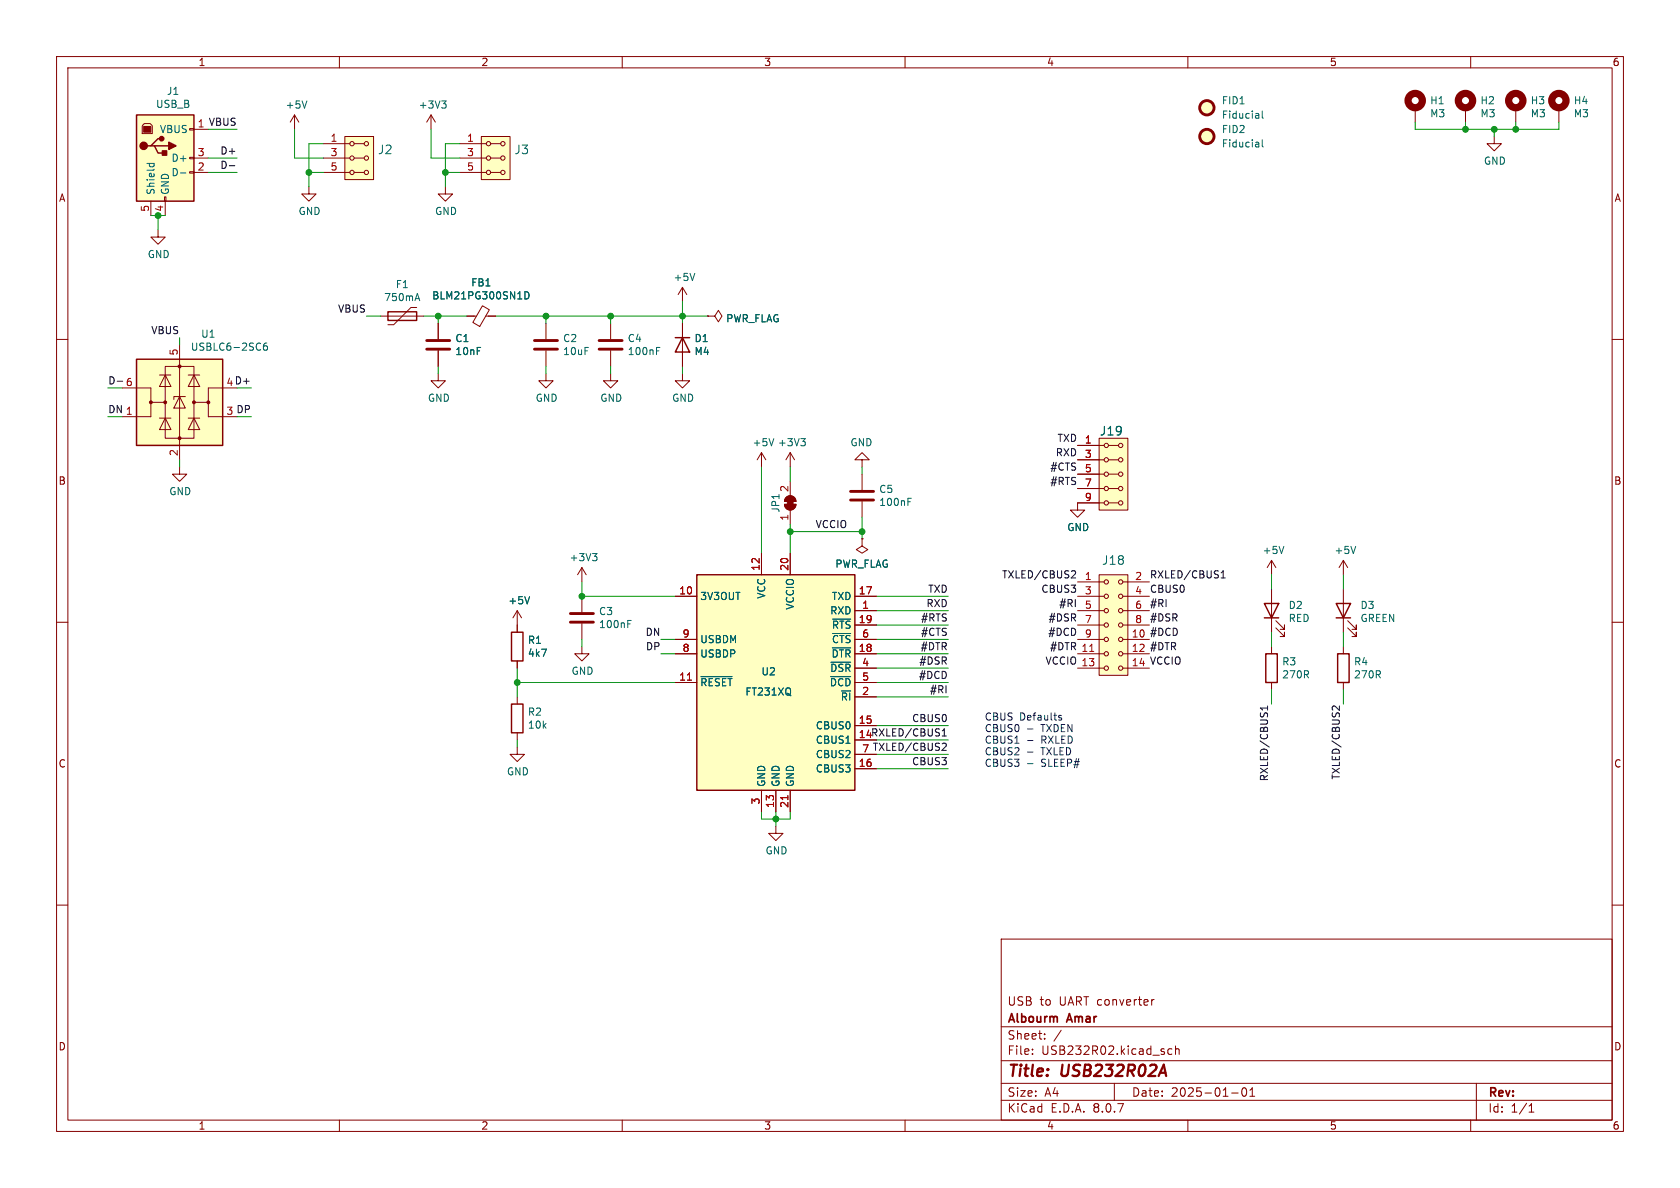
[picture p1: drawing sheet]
<svg xmlns="http://www.w3.org/2000/svg" width="297mm" height="210mm" viewBox="0 0 297 210" stroke-linecap="round" stroke-linejoin="round" font-family="sans-serif">
<g fill="none" stroke="#840000" stroke-width=".18">
<path d="M10 10h277v190h-277zM12 12h273v186h-273zM60 10v2M110 10v2M160 10v2M210 10v2M250.2 19.1v2.5M260 10v2M78.7 33v1.3h1.3l-1.3 1.3-1.2-1.3h1.2M77.5 57.2v2.7M82.5 55.9h1.7M85.3 54.1l1.2 .7-1.7 2.9-1.2-.7z"/>
<path d="M85.9 55.9h1.7M96.5 57.2v2.7M107.9 57.2v2.7M120.6 57.2v7.6M10 60h2M77.5 62v2.8M96.5 62v2.8M107.9 62v2.8M285 60h2M134.6 80l-.7 1.3M134.6 80v2.6M134.6 80l.8 1.3"/>
<path d="M138.7 89.2h2a1.02 1.02 0 0 1-1 1 1.02 1.02 0 0 1-1-1zM139 87.9a1.02 1.02 0 0 1 1.1-.2 1.02 1.02 0 0 1 .6 .9h-2zM139.7 80l-.8 1.3M139.7 80v2.6M139.7 85.1v2.5M139.7 90.2v2.5M139.7 80l.8 1.3M152.4 81.3h1.3l-1.3-1.3-1.3 1.3h1.3v1.3M152.4 95.3v1.2l1 .7-1 .6-1-.6 1-.7M152.4 95.3h.1M152.4 83.8v2.8M152.4 88.6v2.8"/>
<path d="M10 110h2M285 110h2M10 160h2M177 166h108v32h-108zM203.6 176.7v1M204 176.7l-.3 .1-.1 .2M285 160h2M60 198v2M110 198v2M160 198v2M177 194.5h108M177 191.5h108"/>
<path d="M177 187.5h108M177 181.5h108M182.5 186.3v.1M182.5 185.5v.1M184.7 183.6v.1M184.7 182.8v.1M187.6 182.1l-1.3 2M197 191.5v3M207.2 185.5l-.5-.1-.2 .3v.4l.1 .2h.6M207.8 185.5l.2-.1 .4 .1 .1 .9M207.8 184.9v1.5M210 198v2"/>
<path d="M217.7 193.2h1.2M219.7 192.4l.2-.1a.81 .81 0 0 1 .6 .6 .81 .81 0 0 1-.3 .8l-.2 .1a.81 .81 0 0 1-.3-1.4zM221 193.8h.8M221 192.7l.4-.4v1.5M260 198v2M261 191.5v6.5M270.3 196.6h.9M270.3 195.5l.4-.4v1.5"/>
</g>
<path d="M92.8 51.6a.64 .64 0 0 1 .7 .6 .64 .64 0 0 1-.7 .6zM116.1 62h.4M116.1 61.4h.6M136.8 77.5l-.4 1.3M141.6 77.5h.8l-.5 .5M142.1 78l.3 .3v.3l-.3 .2M160.5 88.7h.4M160.5 88.1h.6" fill="none" stroke="#006464" stroke-width=".18"/>
<path d="M75.4 61.7h4.1M75.4 60.2h4.1M94.5 61.7h4.1M94.5 60.2h4.1M105.9 61.7h4.1M105.9 60.2h4.1M150.4 88.4h4M150.4 86.9h4" fill="none" stroke="#840000" stroke-width=".51"/>
<g fill="#840000" stroke="#840000" stroke-width=".18">
<path d="M139.2 88.4h1v1h-1z"/>
<path d="M138.7 89.2h2a1.02 1.02 0 0 1-1 1 1.02 1.02 0 0 1-1-1z"/>
<path d="M139 87.9a1.02 1.02 0 0 1 1.1-.2 1.02 1.02 0 0 1 .6 .9h-2z"/>
</g>
<path d="M119.4 59.7h2.5M120.6 59.7l1.3 2.5h-2.5z" fill="none" stroke="#840000" stroke-width=".25"/>
<circle cx="250.2" cy="17.8" r="1.27" fill="none" stroke="#840000" stroke-width="1.3"/>
<path d="M123.2 101.6h27.9v38.1h-27.9z" fill="#ffffc2"/>
<path d="M123.2 101.6h27.9v38.1h-27.9z" fill="none" stroke="#840000" stroke-width=".25"/>
<g fill="none" stroke="#840000" stroke-width=".18">
<path d="M134.6 97.8v3.8M139.7 97.8v3.8M119.4 105.4h3.8M119.4 115.6h3.8M119.4 113h3.8M151.1 108h3.8M151.1 105.4h3.8M151.1 115.6h3.8M151.1 110.5h3.8M151.1 118.1h3.8M151.1 113h3.8M119.4 120.7h3.8"/>
<path d="M134.6 139.7v3.8M137.2 139.7v3.8M139.7 139.7v3.8M151.1 120.7h3.8M151.1 130.8h3.8M151.1 128.3h3.8M151.1 135.9h3.8M151.1 123.2h3.8M151.1 133.4h3.8"/>
</g>
<path d="M123.9 119.6h5.5M146.8 119.6h3.6M146.9 117.1h3.5M147.1 114.5h3.3M147.2 109.4h3.2M147.2 112h3.2" fill="none" stroke="#006464" stroke-width=".18"/>
<path d="M121.5 120.2h.8M139.3 140.6v.8" fill="none" stroke="#a90000" stroke-width=".18"/>
<path d="M85.1 24.1h5.1v7.7h-5.1z" fill="#ffffc2"/>
<g fill="none" stroke="#840000" stroke-width=".18">
<path d="M81.3 30.5h4.7M81.3 27.9h4.7M81.3 25.4h4.7M85.1 24.1h5.1v7.7h-5.1zM86.7 30.5h1.8M86.7 27.9h1.8M86.7 25.4h1.8M96.5 66v1.3h1.3l-1.3 1.3-1.3-1.3h1.3M91.4 132.1v1.3h1.3l-1.3 1.2-1.2-1.2h1.2M91.4 123.2v1.3M91.4 129.5v1.3"/>
<circle cx="86.4" cy="30.5" r=".38"/>
<circle cx="86.4" cy="27.9" r=".38"/>
<circle cx="86.4" cy="25.4" r=".38"/>
<circle cx="88.9" cy="27.9" r=".38"/>
<circle cx="88.9" cy="25.4" r=".38"/>
<circle cx="88.9" cy="30.5" r=".38"/>
</g>
<path d="M90.4 124.5h2.1v5h-2.1z" fill="none" stroke="#840000" stroke-width=".25"/>
<path d="M24.1 20.3h10.2v15.3h-10.2z" fill="#ffffc2"/>
<path d="M24.1 20.3h10.2v15.3h-10.2zM26.7 25.8h.6l.6 1.3h1.3M27.3 25.8h2.5M28.6 24.5h-.7l-1.2 1.3h-.7" fill="none" stroke="#840000" stroke-width=".25"/>
<g fill="#840000" stroke="#840000" stroke-width=".25">
<path d="M29.8 25.1l1.3 .7-1.3 .6z"/>
<path d="M28.7 26.7h.8v.7h-.8z"/>
<circle cx="25.4" cy="25.8" r=".63"/>
<circle cx="28.6" cy="24.5" r=".38"/>
</g>
<path d="M25.4 22.4h1.3v1h-1.3z" fill="#840000" stroke="#840000" stroke-width=".18"/>
<g fill="none" stroke="#840000" stroke-width=".18">
<path d="M25.1 22.2l.4-.4h1l.4 .4v1.4h-1.8zM26.7 35.6v2.5M29.1 34.8h.2v.8h-.2zM29.2 35.6v2.5M33.5 30.4h.8v.2h-.8zM33.5 27.8h.8v.3h-.8zM33.5 22.7h.8v.3h-.8zM34.3 22.9h2.5M34.3 30.5h2.5M34.3 27.9h2.5M76.2 20.3l-.8 1.3M76.2 20.3v2.6"/>
<path d="M76.2 20.3l.8 1.3"/>
</g>
<path d="M78.1 17.8h.8l-.5 .5M78.6 18.3l.3 .3v.3l-.3 .2M26 28.9h1.2M26.5 28.9l-.1 .3M27.2 28.9v.3M31.9 30.6h1" fill="none" stroke="#006464" stroke-width=".18"/>
<path d="M61 24.1h5v7.7h-5z" fill="#ffffc2"/>
<g fill="none" stroke="#840000" stroke-width=".18">
<path d="M259.1 19.1v2.5M268 19.1v2.5M275.6 19.1v2.5M52.1 20.3l-.8 1.3M52.1 20.3v2.6M52.1 20.3l.7 1.3M54.6 33v1.3h1.3l-1.3 1.3-1.3-1.3h1.3M57.1 30.5h4.7M57.1 27.9h4.7M57.1 25.4h4.7M61 24.1h5v7.7h-5zM62.6 30.5h1.8"/>
<path d="M62.6 27.9h1.8M62.6 25.4h1.8M264.2 24.1v1.3h1.2l-1.2 1.3-1.3-1.3h1.3M120.6 50.8l-.7 1.3M120.6 50.8v2.5M120.6 50.8l.8 1.3M125.1 55.9h1.3l.6-1 .6 1-.6 1-.6-1M125.1 55.9h.1M77.5 66v1.3h1.2l-1.2 1.3-1.3-1.3h1.3M107.9 66v1.3h1.3l-1.3 1.3-1.2-1.3h1.2M120.6 66v1.3h1.3l-1.3 1.3-1.2-1.3h1.2M190.5 88.9v1.3h1.3l-1.3 1.2-1.3-1.2h1.3"/>
<path d="M237.5 99.1v2.5M237.5 99.1l-.8 1.2M237.5 99.1l.8 1.2M91.4 108v3.8M91.4 116.8v1.3M91.4 108l-.7 1.2M91.4 108l.8 1.2M102.9 114.3v1.3h1.2l-1.2 1.2-1.3-1.2h1.3M102.9 100.3v2.6M102.9 105.4v2.8M102.9 110.2v2.8M102.9 100.3l-.8 1.3"/>
<path d="M102.9 100.3l.7 1.3M237.5 104.1v7.7M237.5 114.3v1.3M238.3 111l1.5 1.5v-.7v.7h-.8M238.3 109.7l1.5 1.6v-.8v.8h-.8M237.5 120.7v1.2M137.2 146.1v1.2h1.2l-1.2 1.3-1.3-1.3h1.3"/>
<circle cx="62.2" cy="27.9" r=".38"/>
<circle cx="62.2" cy="25.4" r=".38"/>
<circle cx="62.2" cy="30.5" r=".38"/>
<circle cx="64.8" cy="27.9" r=".38"/>
<circle cx="64.8" cy="30.5" r=".38"/>
<circle cx="64.8" cy="25.4" r=".38"/>
</g>
<path d="M90.4 111.8h2.1v5h-2.1zM236.2 106.7h2.6l-1.3 2.5zM236.2 109.2h2.6M236.5 115.6h2v5.1h-2z" fill="none" stroke="#840000" stroke-width=".25"/>
<g fill="none" stroke="#006464" stroke-width=".18">
<path d="M54.3 17.8l-.5 1.3M223.1 19.6v1.1l.2 .2M222.5 20.1v.8M222.5 25.2v.8M222.5 20.8l-.1 .1M222.5 20.4h-.1M222.5 25.9l-.1 .1M222.5 25.4l-.1 .1M223.1 24.7v1.1l.2 .2M122.8 48.3l-.4 1.3M104.8 97.9h.7l-.4 .4M105.3 98.3l.2 .3v.3l-.2 .2"/>
<path d="M239.7 96.6l-.5 1.3M93.6 105.5l-.4 1.2M111 110.3h.4M111 109.7h.6"/>
</g>
<g fill="none" stroke="#840000" stroke-width=".51">
<path d="M100.8 110h4.1M100.8 108.5h4.1"/>
<circle cx="213.4" cy="19" r="1.27"/>
<circle cx="213.4" cy="24.1" r="1.27"/>
</g>
<g fill="none" stroke="#840000" stroke-width="1.3">
<circle cx="259.1" cy="17.8" r="1.27"/>
<circle cx="268" cy="17.8" r="1.27"/>
<circle cx="275.6" cy="17.8" r="1.27"/>
</g>
<g fill="#ffffc2" stroke="#ffffc2" stroke-width=".18">
<circle cx="213.4" cy="19" r="1.27"/>
<circle cx="213.4" cy="24.1" r="1.27"/>
</g>
<path d="M194.3 77.5h5.1v12.7h-5.1z" fill="#ffffc2"/>
<g fill="none" stroke="#840000" stroke-width=".18">
<path d="M67.3 55.9h7.6M73.7 54.4h-1.1l-3 3h-1M190.5 78.7h4.7M194.3 77.5h5.1v12.7h-5.1zM196 78.7h1.7M190.5 88.9h4.7M190.5 86.4h4.7M190.5 83.8h4.7M190.5 81.3h4.7M196 88.9h1.7M196 86.4h1.7M196 83.8h1.7"/>
<path d="M196 81.3h1.7"/>
<circle cx="195.6" cy="78.7" r=".38"/>
<circle cx="198.1" cy="78.7" r=".38"/>
<circle cx="195.6" cy="83.8" r=".38"/>
<circle cx="195.6" cy="86.4" r=".38"/>
<circle cx="195.6" cy="81.3" r=".38"/>
<circle cx="195.6" cy="88.9" r=".38"/>
<circle cx="198.1" cy="88.9" r=".38"/>
<circle cx="198.1" cy="83.8" r=".38"/>
<circle cx="198.1" cy="86.4" r=".38"/>
<circle cx="198.1" cy="81.3" r=".38"/>
</g>
<path d="M68.6 55.1h5.1v1.5h-5.1z" fill="none" stroke="#840000" stroke-width=".25"/>
<path d="M73.5 52.8h.6M73.8 51.9l.4 1.3" fill="none" stroke="#006464" stroke-width=".18"/>
<path d="M194.3 101.6h5.1v17.8h-5.1z" fill="#ffffc2"/>
<g fill="none" stroke="#840000" stroke-width=".18">
<path d="M224.8 99.1v2.5M224.8 99.1l-.8 1.2M224.8 99.1l.8 1.2M190.5 118.1h4.7M190.5 115.6h4.7M190.5 113h4.7M190.5 110.5h4.7M190.5 108h4.7M190.5 105.4h4.7M190.5 102.9h4.7M194.3 101.6h5.1v17.8h-5.1zM198.5 118.1h4.7"/>
<path d="M198.5 115.6h4.7M198.5 113h4.7M198.5 110.5h4.7M198.5 108h4.7M198.5 105.4h4.7M198.5 102.9h4.7M224.8 104.1v7.7M224.8 114.3v1.3M225.6 111l1.5 1.5v-.7v.7h-.8M225.6 109.7l1.5 1.6v-.8v.8h-.8M224.8 120.7v1.2"/>
<circle cx="195.6" cy="102.9" r=".38"/>
<circle cx="195.6" cy="105.4" r=".38"/>
<circle cx="195.6" cy="113" r=".38"/>
<circle cx="195.6" cy="115.6" r=".38"/>
<circle cx="195.6" cy="110.5" r=".38"/>
<circle cx="195.6" cy="118.1" r=".38"/>
<circle cx="195.6" cy="108" r=".38"/>
<circle cx="198.1" cy="105.4" r=".38"/>
<circle cx="198.1" cy="115.6" r=".38"/>
<circle cx="198.1" cy="108" r=".38"/>
<circle cx="198.1" cy="110.5" r=".38"/>
<circle cx="198.1" cy="102.9" r=".38"/>
<circle cx="198.1" cy="118.1" r=".38"/>
<circle cx="198.1" cy="113" r=".38"/>
</g>
<path d="M192.6 115.2h.8" fill="none" stroke="#a90000" stroke-width=".18"/>
<path d="M223.5 106.7h2.6l-1.3 2.5zM223.5 109.2h2.6M223.8 115.6h2v5.1h-2z" fill="none" stroke="#840000" stroke-width=".25"/>
<path d="M227 96.6l-.5 1.3" fill="none" stroke="#006464" stroke-width=".18"/>
<path d="M24.1 63.5h15.3v15.2h-15.3z" fill="#ffffc2"/>
<path d="M24.1 63.5h15.3v15.2h-15.3z" fill="none" stroke="#840000" stroke-width=".25"/>
<g fill="#840000" stroke="#840000" stroke-width=".18">
<circle cx="26.7" cy="71.1" r=".25"/>
<circle cx="29.2" cy="71.1" r=".25"/>
<circle cx="31.7" cy="77.5" r=".25"/>
<circle cx="31.7" cy="64.8" r=".25"/>
<circle cx="34.3" cy="71.1" r=".25"/>
<circle cx="36.8" cy="71.1" r=".25"/>
</g>
<g fill="none" stroke="#840000" stroke-width=".18">
<path d="M27.9 40.6v1.3h1.3l-1.3 1.3-1.2-1.3h1.2M77.5 57.2v2.7M82.5 55.9h1.3M86.4 55.9h1.2M120.6 57.2v2.5M125.1 55.9h.1M21.6 68.6h5.1v2.5h2.5M26.7 71.1v2.6h-5.1M28.2 73.9h2M28.2 66.3h2M29.2 64.8h5.1v12.7h-5.1zM29.2 73.9l1 2h-2z"/>
<path d="M29.2 66.3l1 2h-2zM31.7 70.1l1.1 2h-2.1zM31.7 61v20.3M32.8 70.1h-2.1v.5M33.3 73.9h2M33.3 66.3h2M34.3 73.9l1 2h-2zM34.3 66.3l1 2h-2zM36.8 71.1v2.6h5.1M39.4 68.6h-2.6v2.5h-2.5M77.5 62v2.8M120.6 62.2v2.6"/>
<path d="M190.5 78.7h3.8M31.7 82.6v1.2h1.3l-1.3 1.3-1.2-1.3h1.2M134.6 97.8v3.8M139.7 97.8v3.8M152.4 95.3h.1M190.5 81.3h3.8M190.5 83.8h3.8M190.5 86.4h3.8M190.5 88.9h3.8M91.4 110.5v1.3M91.4 116.8v1.3M119.4 105.4h3.8"/>
<path d="M119.4 115.6h3.8M119.4 113h3.8M151.1 108h3.8M151.1 105.4h3.8M151.1 115.6h3.8M151.1 110.5h3.8M151.1 118.1h3.8M151.1 113h3.8M119.4 120.7h3.8M134.6 139.7v3.8M137.2 139.7v3.8M139.7 139.7v3.8"/>
<path d="M151.1 120.7h3.8M151.1 130.8h3.8M151.1 128.3h3.8M151.1 135.9h3.8M151.1 123.2h3.8M151.1 133.4h3.8"/>
</g>
<path d="M92.8 51.6a.64 .64 0 0 1 .7 .6 .64 .64 0 0 1-.7 .6zM47.2 60.6l-.4 .1a.86 .86 0 0 0 0 1.2l.4-.1 .1-.4-.2-.3h-.3l-.2 .3M93.6 105.5l-.4 1.2M123.9 119.6h5.5M146.8 119.6h3.6M146.9 117.1h3.5M147.1 114.5h3.3M147.2 109.4h3.2M147.2 112h3.2" fill="none" stroke="#006464" stroke-width=".18"/>
<path d="M40.5 29.3h1M189.6 100.9l.4 .1 .2 .3-.8 .9h.8M215.9 102.2h.7M215.9 101.3l.3-.4v1.3M166.6 130.1h.7M166.6 129.2l.3-.4v1.3M166.8 131.4h.4l.1 .3-.8 .9h.8M224.1 124.8v.7M224.1 125.2h-1.3l.4 .3M236.8 124.8v.8l-.9-.8-.3 .1-.1 .4" fill="none" stroke="#0f0f0f" stroke-width=".18"/>
<path d="M181.6 128.9h1M181.6 130.9h1M181.6 132.9h1M181.6 135h1M187.2 126.8l.5 .3-.1 .1-.3 .1M187.2 126.5h.4" fill="none" stroke="#0000c2" stroke-width=".18"/>
<g fill="none" stroke="#009600" stroke-width=".18">
<path d="M26.7 38.1h1.2v2.5M36.8 22.9h5.1M36.8 27.9h5.1M36.8 30.5h5.1M52.1 22.9v5h5M54.6 30.5h2.5M57.1 25.4h-2.5v7.6M76.2 22.9v5h5.1M78.7 30.5h2.6M81.3 25.4h-2.6v7.6M250.2 21.6v1.3h25.4v-1.3M259.1 21.6v1.3"/>
<path d="M264.2 22.9v1.2M268 21.6v1.3M31.7 59.7v1.3M64.8 55.9h2.5M74.9 55.9h7.6M77.5 55.9v1.3M87.6 55.9h37.5M96.5 55.9v1.3M107.9 55.9v1.3M120.6 53.3v3.9M41.9 68.6h2.5M77.5 64.8v1.2"/>
<path d="M96.5 64.8v1.2M107.9 64.8v1.2M120.6 64.8v1.2M31.7 81.3v1.3M134.6 82.6v15.2M139.7 82.6v2.5M139.7 92.7v5.1M139.7 94h12.7M152.4 82.6v1.2M152.4 91.4v3.9M91.4 118.1v5.1M102.9 102.9v2.5h16.5"/>
<path d="M102.9 113v1.3M116.8 113h2.6M116.8 115.6h2.6M154.9 105.4h12.7M154.9 113h12.7M154.9 115.6h12.7M154.9 110.5h12.7M154.9 118.1h12.7M154.9 108h12.7M224.8 101.6v2.5M224.8 111.8v2.5M237.5 101.6v2.5"/>
<path d="M237.5 111.8v2.5M91.4 120.7h28M91.4 130.8v1.3M154.9 120.7h12.7M154.9 123.2h12.7M154.9 128.3h12.7M154.9 130.8h12.7M154.9 135.9h12.7M154.9 133.4h12.7M224.8 121.9v2.6M237.5 121.9v2.6M134.6 143.5v1.3h5.1v-1.3"/>
<path d="M137.2 143.5v2.6"/>
</g>
<path d="M121.5 120.2h.8M139.3 140.6v.8" fill="none" stroke="#a90000" stroke-width=".18"/>
<g fill="#009600" stroke="#009600" stroke-width=".18">
<circle cx="152.4" cy="94" r=".51"/>
<circle cx="137.2" cy="144.8" r=".51"/>
<circle cx="96.5" cy="55.9" r=".51"/>
<circle cx="77.5" cy="55.9" r=".51"/>
<circle cx="54.6" cy="30.5" r=".51"/>
<circle cx="78.7" cy="30.5" r=".51"/>
<circle cx="102.9" cy="105.4" r=".51"/>
<circle cx="120.7" cy="55.9" r=".51"/>
<circle cx="108" cy="55.9" r=".51"/>
<circle cx="139.7" cy="94" r=".51"/>
<circle cx="91.4" cy="120.7" r=".51"/>
<circle cx="259.1" cy="22.9" r=".51"/>
<circle cx="264.2" cy="22.9" r=".51"/>
<circle cx="268" cy="22.9" r=".51"/>
<circle cx="27.9" cy="38.1" r=".51"/>
</g>
<g font-size="2.8" fill="#840000">
<text x="178" y="190.9">Title:</text>
<text x="187.7" y="190.9">USB232R02A</text>
</g>
<g font-size="2.1" fill="#006464">
<text x="66.7" y="27.5">J2</text>
<text x="90.9" y="27.5">J3</text>
<text x="194.4" y="77.2">J19</text>
<text x="194.7" y="100.1">J18</text>
</g>
<g font-size="2.1" fill="#840000">
<text x="178" y="178">USB</text>
<text x="183.8" y="178">to</text>
<text x="187.3" y="178">UART converter</text>
<text x="178" y="184">Sheet:</text>
<text x="178" y="181.2">Albourm</text>
<text x="188.8" y="181.2">Amar</text>
<text x="178" y="186.7">File:</text>
<text x="184.1" y="186.7">USB232R02.kicad_sch</text>
<text x="178" y="196.9">KiCad</text>
<text x="178" y="194.1">Size:</text>
<text x="184.7" y="194.1">A4</text>
<text x="185.7" y="196.9">E.D.A.</text>
<text x="193.3" y="196.9">8.0.7</text>
<text x="200" y="194.1">Date:</text>
<text x="207" y="194.1">2025-01-01</text>
<text x="263" y="194.3">Rev:</text>
<text x="263" y="196.9">Id:</text>
<text x="267.1" y="196.9">1/1</text>
</g>
<g font-size="1.8" fill="#840000">
<text x="35" y="11.9">1</text>
<text x="85" y="11.9">2</text>
<text x="135" y="11.9">3</text>
<text x="185" y="11.9">4</text>
<text x="235" y="11.9">5</text>
<text x="285" y="11.9">6</text>
<text x="10.3" y="35.9">A</text>
<text x="285.3" y="35.9">A</text>
<text x="10.3" y="85.9">B</text>
<text x="285.3" y="85.9">B</text>
<text x="10.3" y="135.9">C</text>
<text x="285.3" y="135.9">C</text>
<text x="10.3" y="185.9">D</text>
<text x="285.3" y="185.9">D</text>
<text x="35" y="199.9">1</text>
<text x="85" y="199.9">2</text>
<text x="135" y="199.9">3</text>
<text x="185" y="199.9">4</text>
<text x="235" y="199.9">5</text>
<text x="285" y="199.9">6</text>
</g>
<g font-size="1.8" fill="#006464">
<text x="29.4" y="17">J1</text>
<text x="27.5" y="19.3">USB_B</text>
<text x="28.2" y="23.7">VBUS</text>
<text x="50.4" y="19.4">+5V</text>
<text x="73.9" y="19.4">+3V3</text>
<text x="215.9" y="18.6">FID1</text>
<text x="215.9" y="23.7">FID2</text>
<text x="215.9" y="21.2">Fiducial</text>
<text x="252.7" y="20.9">M3</text>
<text x="252.7" y="18.6">H1</text>
<text x="261.6" y="20.9">M3</text>
<text x="261.6" y="18.6">H2</text>
<text x="270.5" y="20.9">M3</text>
<text x="270.5" y="18.6">H3</text>
<text x="278.1" y="20.9">M3</text>
<text x="278.1" y="18.6">H4</text>
<text x="30.2" y="28.8">D+</text>
<text x="215.9" y="26.3">Fiducial</text>
<text x="262.2" y="29.3">GND</text>
<text x="27.5" y="34.5" transform="rotate(-90 27.5 34.5)">Shield</text>
<text x="30.1" y="34.5" transform="rotate(-90 30.1 34.5)">GND</text>
<text x="30.2" y="31.3">D-</text>
<text x="52.7" y="38.2">GND</text>
<text x="76.8" y="38.2">GND</text>
<text x="26" y="45.8">GND</text>
<text x="67.8" y="53.4">750mA</text>
<text x="69.9" y="51.1">F1</text>
<text x="76.3" y="53.1">BLM21PG300SN1D</text>
<text x="83.2" y="50.8">FB1</text>
<text x="119" y="49.9">+5V</text>
<text x="35.5" y="59.9">U1</text>
<text x="128.3" y="57.2">PWR_FLAG</text>
<text x="33.6" y="62.2">USBLC6-2SC6</text>
<text x="80.4" y="60.7">C1</text>
<text x="80.4" y="63">10nF</text>
<text x="99.5" y="60.7">C2</text>
<text x="99.5" y="63">10uF</text>
<text x="110.9" y="63">100nF</text>
<text x="110.9" y="60.7">C4</text>
<text x="122.7" y="63">M4</text>
<text x="122.7" y="60.7">D1</text>
<text x="75.5" y="71.2">GND</text>
<text x="94.6" y="71.2">GND</text>
<text x="106" y="71.2">GND</text>
<text x="118.7" y="71.2">GND</text>
<text x="133" y="79.1">+5V</text>
<text x="137.4" y="79.1">+3V3</text>
<text x="150.2" y="79.1">GND</text>
<text x="29.8" y="87.7">GND</text>
<text x="155.3" y="89.6">100nF</text>
<text x="155.3" y="87.3">C5</text>
<text x="138" y="90.7" transform="rotate(-90 138 90.7)">JP1</text>
<text x="188.6" y="94.1">GND</text>
<text x="100.6" y="99.4">+3V3</text>
<text x="147.6" y="100.6">PWR_FLAG</text>
<text x="223.1" y="98.1">+5V</text>
<text x="235.8" y="98.1">+5V</text>
<text x="89.8" y="107">+5V</text>
<text x="123.7" y="106.3">3V3OUT</text>
<text x="135.5" y="105.9" transform="rotate(-90 135.5 105.9)">VCC</text>
<text x="140.6" y="107.9" transform="rotate(-90 140.6 107.9)">VCCIO</text>
<text x="147" y="106.3">TXD</text>
<text x="227.7" y="107.9">D2</text>
<text x="240.4" y="107.9">D3</text>
<text x="105.8" y="111.2">100nF</text>
<text x="105.8" y="108.9">C3</text>
<text x="123.7" y="113.9">USBDM</text>
<text x="146.7" y="108.8">RXD</text>
<text x="147" y="111.4">~{RTS}</text>
<text x="147" y="113.9">~{CTS}</text>
<text x="227.7" y="110.2">RED</text>
<text x="240.4" y="110.2">GREEN</text>
<text x="93.2" y="116.3">4k7</text>
<text x="93.2" y="114">R1</text>
<text x="100.9" y="119.5">GND</text>
<text x="123.7" y="116.4">USBDP</text>
<text x="134.5" y="119.6">U2</text>
<text x="146.7" y="119">~{DSR}</text>
<text x="146.9" y="116.4">~{DTR}</text>
<text x="226.6" y="117.8">R3</text>
<text x="239.3" y="117.8">R4</text>
<text x="123.7" y="121.5">~{RESET}</text>
<text x="131.7" y="123.2">FT231XQ</text>
<text x="146.6" y="121.5">~{DCD}</text>
<text x="148.5" y="124.1">~{RI}</text>
<text x="226.6" y="120.1">270R</text>
<text x="239.3" y="120.1">270R</text>
<text x="93.2" y="129">10k</text>
<text x="93.2" y="126.7">R2</text>
<text x="144.1" y="131.7">CBUS1</text>
<text x="144.1" y="129.1">CBUS0</text>
<text x="89.5" y="137.3">GND</text>
<text x="144.1" y="136.8">CBUS3</text>
<text x="144.1" y="134.2">CBUS2</text>
<text x="135.5" y="139.2" transform="rotate(-90 135.5 139.2)">GND</text>
<text x="138" y="139.2" transform="rotate(-90 138 139.2)">GND</text>
<text x="140.6" y="139.2" transform="rotate(-90 140.6 139.2)">GND</text>
<text x="135.2" y="151.2">GND</text>
</g>
<g font-size="1.8" fill="#0f0f0f">
<text x="34.9" y="22.6">1 VBUS</text>
<text x="38.9" y="27.4">D+</text>
<text x="38.9" y="29.9">D-</text>
<text x="26.6" y="59.2">VBUS</text>
<text x="59.7" y="55.3">VBUS</text>
<text x="39.9" y="68.3">4 D+</text>
<text x="185.6" y="83.3">#CTS</text>
<text x="186.5" y="80.7">RXD</text>
<text x="186.8" y="78.2">TXD</text>
<text x="185.6" y="85.8">#RTS</text>
<text x="144.1" y="93.4">VCCIO</text>
<text x="163.7" y="107.4">RXD</text>
<text x="164" y="104.9">TXD</text>
<text x="177.1" y="102.3">TXLED/CBUS2</text>
<text x="184" y="104.9">CBUS3</text>
<text x="187.2" y="107.4">#RI</text>
<text x="203.2" y="107.4">#RI</text>
<text x="203.2" y="102.3">RXLED/CBUS1</text>
<text x="203.2" y="104.9">CBUS0</text>
<text x="114" y="112.5">DN</text>
<text x="162.7" y="110">#RTS</text>
<text x="162.7" y="112.5">#CTS</text>
<text x="185.2" y="112.5">#DCD</text>
<text x="185.3" y="110">#DSR</text>
<text x="203.2" y="110">#DSR</text>
<text x="203.2" y="112.5">#DCD</text>
<text x="114.1" y="115">DP</text>
<text x="162.4" y="117.6">#DSR</text>
<text x="162.7" y="115">#DTR</text>
<text x="184.7" y="117.6">VCCIO 13</text>
<text x="185.5" y="115">#DTR 11</text>
<text x="203.2" y="117.6">VCCIO</text>
<text x="203.2" y="115">#DTR</text>
<text x="162.4" y="120.1">#DCD</text>
<text x="164.3" y="122.7">#RI</text>
<text x="151.7" y="130.6">14RXLED/CBUS1</text>
<text x="161.1" y="127.7">CBUS0</text>
<text x="152.3" y="133.1">7 TXLED/CBUS2</text>
<text x="161.1" y="135.4">CBUS3</text>
<text x="237" y="137.9" transform="rotate(-90 237 137.9)">TXLED/CBUS2</text>
<text x="224.3" y="138.2" transform="rotate(-90 224.3 138.2)">RXLED/CBUS1</text>
</g>
<g font-size="1.8" fill="#a90000">
<text x="34.9" y="27.7">3</text>
<text x="58.3" y="25.1">1</text>
<text x="58.3" y="27.7">3</text>
<text x="82.5" y="25.1">1</text>
<text x="82.5" y="27.7">3</text>
<text x="34.9" y="30.2">2</text>
<text x="58.3" y="30.2">5</text>
<text x="82.5" y="30.2">5</text>
<text x="26.4" y="37.5" transform="rotate(-90 26.4 37.5)">5</text>
<text x="31.5" y="62.9" transform="rotate(-90 31.5 62.9)">5</text>
<text x="31.5" y="80.7" transform="rotate(-90 31.5 80.7)">2</text>
<text x="191.7" y="78.5">1</text>
<text x="191.7" y="81">3</text>
<text x="191.7" y="83.6">5</text>
<text x="139.4" y="87.1" transform="rotate(-90 139.4 87.1)">2</text>
<text x="191.7" y="86.1">7</text>
<text x="191.7" y="88.6">9</text>
<text x="139.4" y="92.1" transform="rotate(-90 139.4 92.1)">1</text>
<text x="134.4" y="101" transform="rotate(-90 134.4 101)">12</text>
<text x="139.4" y="101" transform="rotate(-90 139.4 101)">20</text>
<text x="120" y="105.2">10</text>
<text x="151.7" y="105.2">17</text>
<text x="152.3" y="107.7">1</text>
<text x="191.7" y="102.6">1</text>
<text x="191.7" y="105.2">3</text>
<text x="191.7" y="107.7">5</text>
<text x="200.6" y="102.6">2</text>
<text x="200.6" y="105.2">4</text>
<text x="200.6" y="107.7">6</text>
<text x="120.6" y="112.8">9</text>
<text x="151.7" y="110.2">19</text>
<text x="152.3" y="112.8">6</text>
<text x="191.7" y="110.2">7</text>
<text x="191.7" y="112.8">9</text>
<text x="200" y="112.8">10</text>
<text x="200.6" y="110.2">8</text>
<text x="120.6" y="115.3">8</text>
<text x="151.7" y="115.3">18</text>
<text x="152.3" y="117.9">4</text>
<text x="200" y="115.3">12</text>
<text x="200" y="117.9">14</text>
<text x="120" y="120.4">11</text>
<text x="152.3" y="122.9">2</text>
<text x="152.3" y="120.4">5</text>
<text x="151.7" y="128">15</text>
<text x="151.7" y="130.6">14</text>
<text x="151.7" y="135.6">16</text>
<text x="152.3" y="133.1">7</text>
<text x="134.4" y="142.3" transform="rotate(-90 134.4 142.3)">3</text>
<text x="136.9" y="142.9" transform="rotate(-90 136.9 142.9)">13</text>
<text x="139.4" y="142.9" transform="rotate(-90 139.4 142.9)">21</text>
</g>
<g font-size="1.8" fill="#009600">
<text x="29" y="37.5" transform="rotate(-90 29 37.5)">4</text>
<text x="19" y="68">D- 6</text>
<text x="19" y="73.1">DN 1</text>
<text x="39.9" y="73.4">3 DP</text>
</g>
<g font-size="1.8" fill="#0000c2">
<text x="174" y="127.5">CBUS</text>
<text x="174" y="129.5">CBUS0</text>
<text x="174" y="131.6">CBUS1</text>
<text x="180.2" y="127.5">Defaults</text>
<text x="184.2" y="129.5">TXDEN</text>
<text x="184.2" y="131.6">RXLED</text>
<text x="174" y="133.6">CBUS2</text>
<text x="174" y="135.6">CBUS3</text>
<text x="184.2" y="133.6">TXLED</text>
<text x="184.2" y="135.6">SLEEP#</text>
</g>
</svg>
